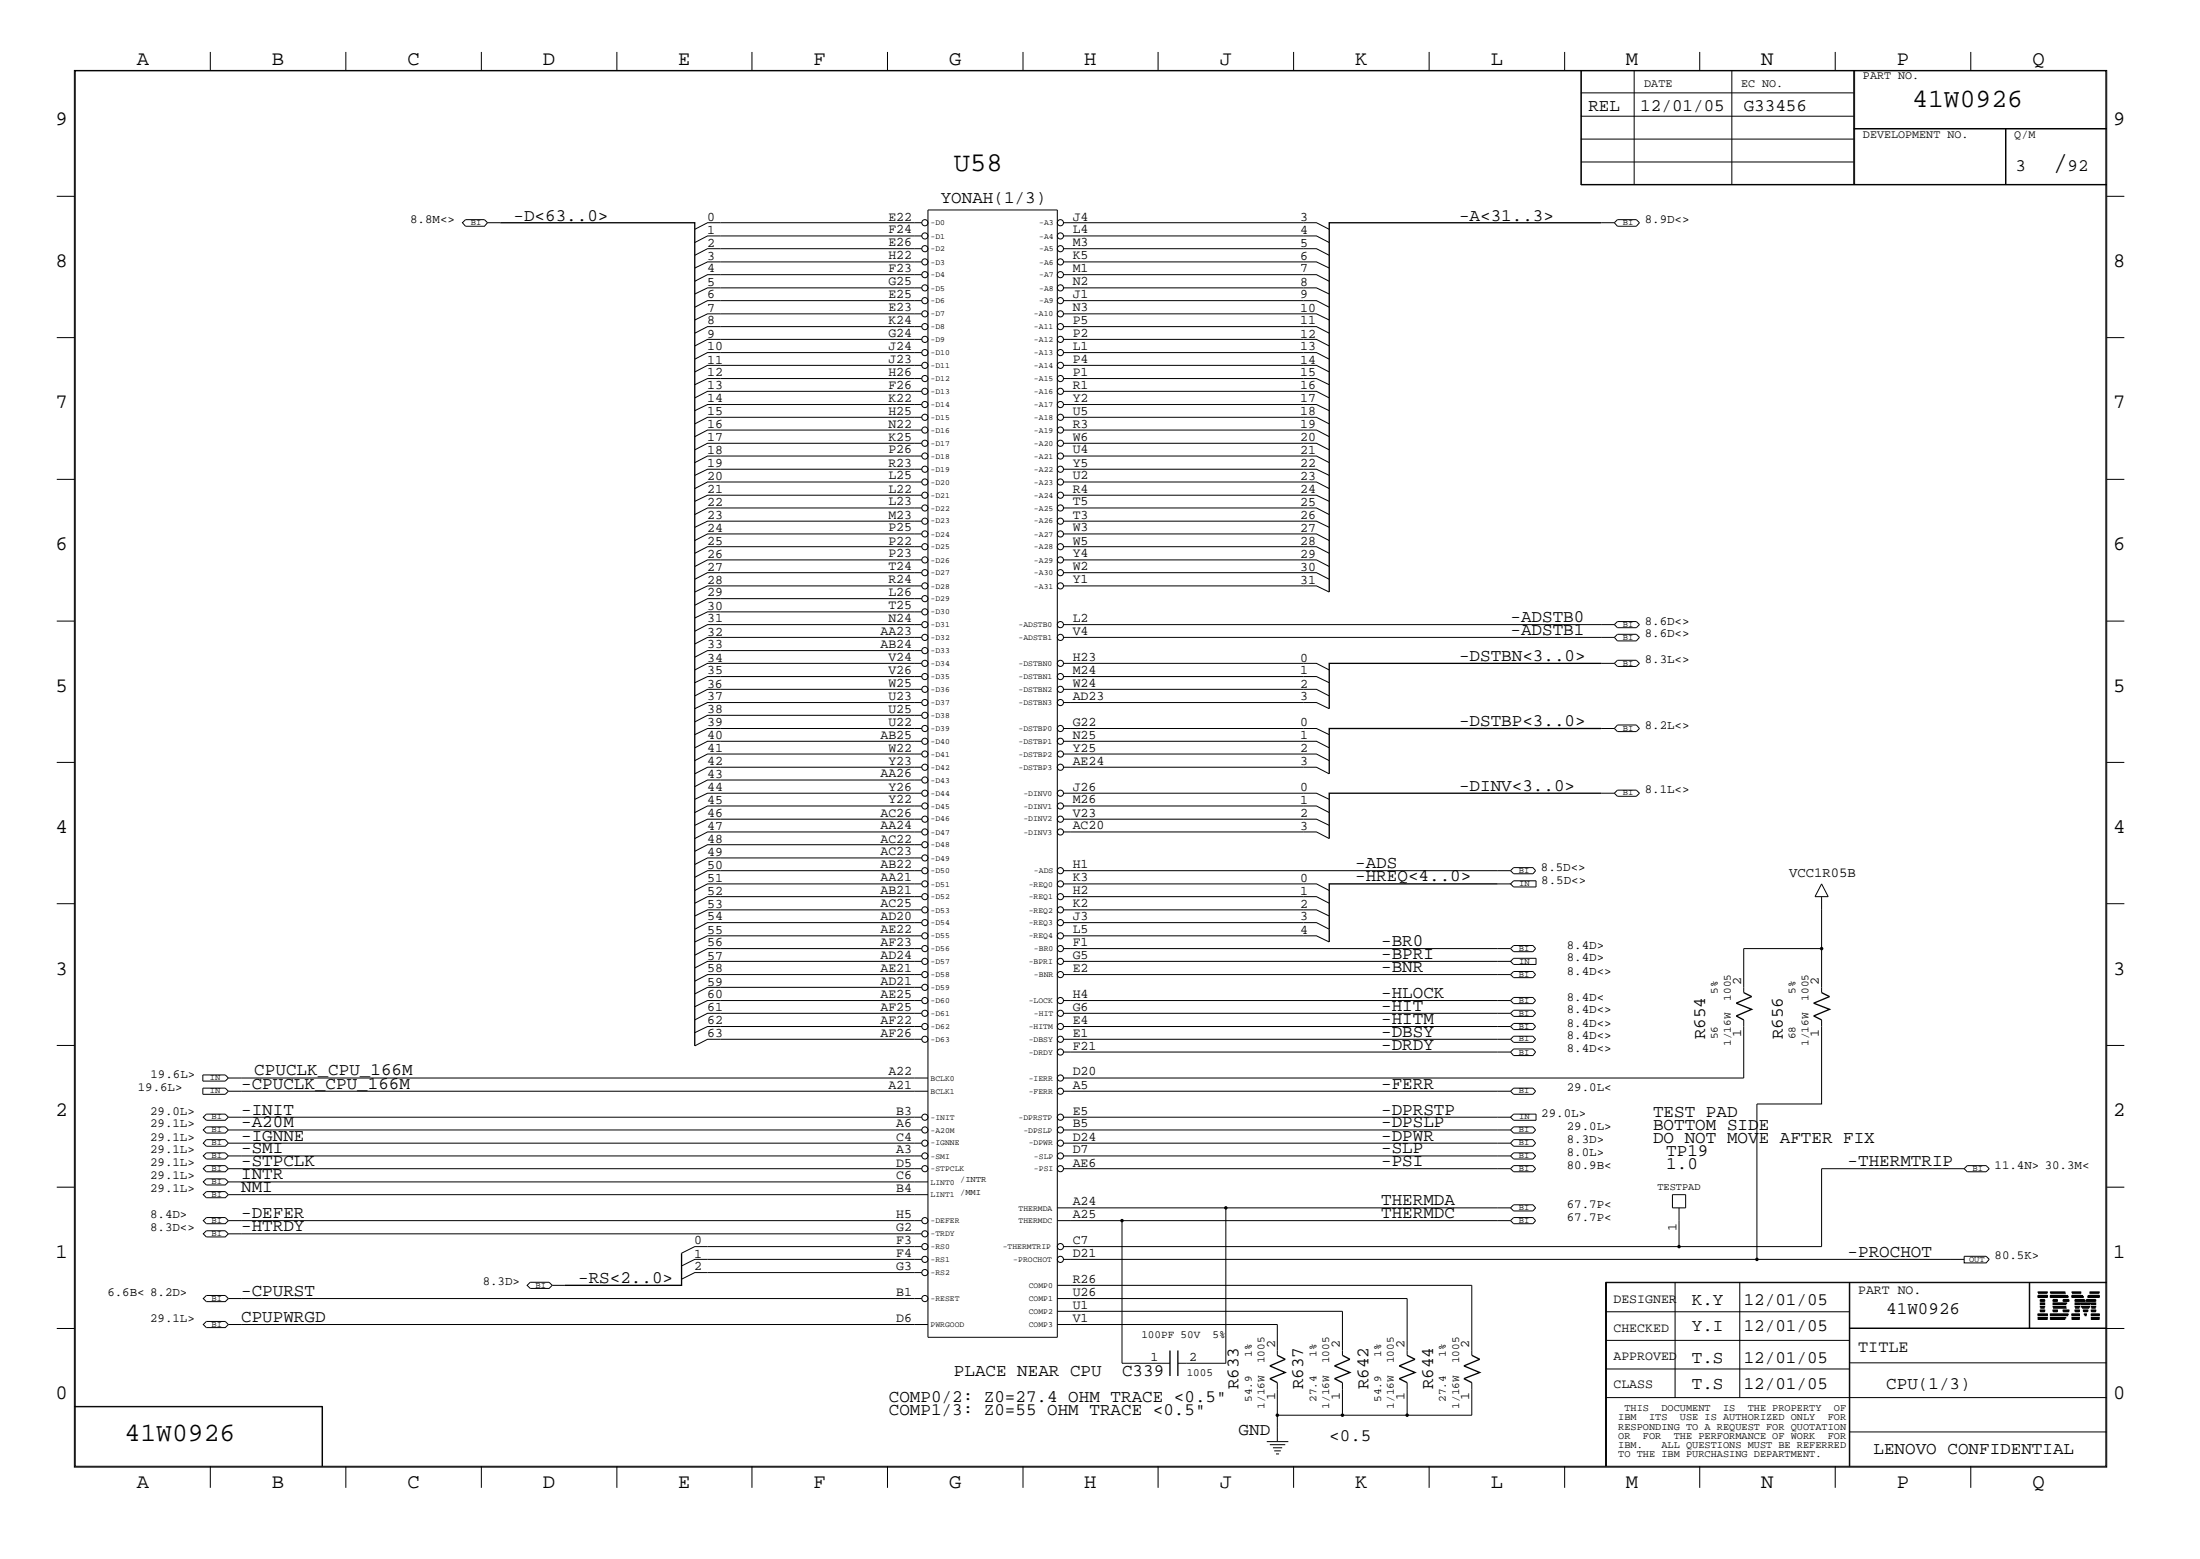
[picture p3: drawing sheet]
<svg xmlns="http://www.w3.org/2000/svg" width="423mm" height="300mm" viewBox="0 0 423 300" stroke-linecap="round" stroke-linejoin="round" font-family="sans-serif">
<g fill="none" stroke="#000" stroke-width=".19">
<path d="M14.3 13.5h391.1v268.7h-391.1zM14.5 13.6h390.7v268.4h-390.7zM40.5 10v3.5M66.5 10v3.5M92.6 10v3.5M118.7 10v3.5M144.7 10v3.5M170.8 10v3.5M196.9 10v3.5M222.8 10v3.5M248.9 10v3.5M275 10v3.5"/>
<path d="M301.1 10v3.5M304.2 13.5v22.1h101.2M304.2 17.9h52.5M304.3 13.5v22.1M314.5 13.5v22.1M327.1 10v3.5M333.2 13.5v22.1M353.1 10v3.5M356.7 13.5v22.1M356.9 13.5v22.1M379.2 10v3.5M10.9 37.8h3.4"/>
<path d="M304.2 35.5h101.2M304.2 26.8h52.5M304.2 22.4h52.5M304.3 31.2h52.4M356.7 24.8h48.7M356.7 24.7h48.7M385.9 24.8v10.8M386 24.8v10.8M405.4 37.8h3.4M89 42.8l.6-.6h3.6l.6 .6-.6 .7h-3.6zM93.8 42.8h2.5M177.4 57.8h-41.3l-2.4 1.3"/>
<path d="M177.4 52.8h-41.3l-2.4 1.3M177.4 50.4h-41.3l-2.4 1.2M177.4 55.4h-41.3l-2.4 1.2M177.4 45.4h-41.3l-2.4 1.3M177.4 47.8h-41.3l-2.4 1.3M177.4 42.8h-41.3l-2.4 1.3M178.6 40.4h24.9v216.8h-24.9zM204.6 57.8h48.7l2.5 1.3M204.6 55.4h48.7l2.5 1.2M204.6 52.8h48.7l2.5 1.3M204.6 50.4h48.7l2.5 1.2M204.6 47.8h48.7l2.5 1.3"/>
<path d="M204.6 45.4h48.7l2.5 1.3M204.6 42.8h48.7l2.5 1.3M308.1 42.8h2.5M310.6 42.8l.6-.6h3.7l.6 .6-.6 .7h-3.7zM10.9 64.9h3.4M177.4 77.8h-41.3l-2.4 1.2M177.4 75.3h-41.3l-2.4 1.2M177.4 72.8h-41.3l-2.4 1.2M177.4 70.3h-41.3l-2.4 1.2M177.4 65.3h-41.3l-2.4 1.2M177.4 62.8h-41.3l-2.4 1.3M177.4 67.8h-41.3l-2.4 1.3"/>
<path d="M177.4 60.4h-41.3l-2.4 1.2M204.6 75.3h48.7l2.5 1.2M204.6 72.8h48.7l2.5 1.2M204.6 70.3h48.7l2.5 1.2M204.6 67.8h48.7l2.5 1.3M204.6 65.3h48.7l2.5 1.2M204.6 62.8h48.7l2.5 1.3M204.6 60.4h48.7l2.5 1.2M204.6 77.8h48.7l2.5 1.2M405.4 64.9h3.4M10.9 92.2h3.4M177.4 97.7h-41.3l-2.4 1.3"/>
<path d="M177.4 95.3h-41.3l-2.4 1.1M177.4 90.3h-41.3l-2.4 1.1M177.4 92.7h-41.3l-2.4 1.3M177.4 85.3h-41.3l-2.4 1.2M177.4 82.7h-41.3l-2.4 1.3M177.4 87.7h-41.3l-2.4 1.3M177.4 80.3h-41.3l-2.4 1.2M204.6 97.7h48.7l2.5 1.3M204.6 95.3h48.7l2.5 1.1M204.6 90.3h48.7l2.5 1.1M204.6 92.7h48.7l2.5 1.3M204.6 85.3h48.7l2.5 1.2"/>
<path d="M204.6 87.7h48.7l2.5 1.3M204.6 82.7h48.7l2.5 1.3M204.6 80.3h48.7l2.5 1.2M405.4 92.2h3.4M10.9 119.5h3.4M177.4 117.7h-41.3l-2.4 1.2M177.4 115.1h-41.3l-2.4 1.3M177.4 112.7h-41.3l-2.4 1.2M177.4 110.2h-41.3l-2.4 1.2M177.4 107.7h-41.3l-2.4 1.3M177.4 105.2h-41.3l-2.4 1.2M177.4 102.7h-41.3l-2.4 1.3"/>
<path d="M177.4 100.2h-41.3l-2.4 1.2M204.6 110.2h48.7l2.5 1.2M204.6 107.7h48.7l2.5 1.3M204.6 112.7h48.7l2.5 1.2M204.6 102.7h48.7l2.5 1.3M204.6 105.2h48.7l2.5 1.2M204.6 100.2h48.7l2.5 1.2M405.4 119.5h3.4M177.4 137.6h-41.3l-2.4 1.3M177.4 135.1h-41.3l-2.4 1.2M177.4 132.6h-41.3l-2.4 1.3M177.4 130.1h-41.3l-2.4 1.2"/>
<path d="M177.4 127.6h-41.3l-2.4 1.3M177.4 125.1h-41.3l-2.4 1.3M177.4 122.6h-41.3l-2.4 1.3M177.4 120.1h-41.3l-2.4 1.3M204.6 132.6h48.7l2.5 1.3M204.6 127.6h48.7l2.5 1.3M204.6 130.1h48.7l2.5 1.2M204.6 135.1h48.7l2.5 1.2M204.6 122.6h106M204.6 120.1h106M308.1 127.6h2.5M310.6 122.6l.6-.6h3.7l.6 .6-.6 .7h-3.7z"/>
<path d="M310.6 127.6l.6-.6h3.7l.6 .6-.6 .6h-3.7zM310.6 120.1l.6-.6h3.7l.6 .6-.6 .6h-3.7zM311.2 139.4h3.7l.6 .7-.6 .6h-3.7l-.6-.6zM10.9 146.6h3.4M177.4 155h-41.3l-2.4 1.3M177.4 152.6h-41.3l-2.4 1.2M177.4 157.6h-41.3l-2.4 1.2M177.4 150h-41.3l-2.4 1.3M177.4 147.6h-41.3l-2.4 1.2M177.4 142.6h-41.3l-2.4 1.2M177.4 140.1h-41.3l-2.4 1.2M177.4 145h-41.3l-2.4 1.3"/>
<path d="M204.6 147.6h48.7l2.5 1.2M204.6 142.6h48.7l2.5 1.2M204.6 140.1h48.7l2.5 1.2M204.6 145h48.7l2.5 1.3M204.6 152.6h48.7l2.5 1.2M204.6 155h48.7l2.5 1.3M204.6 157.6h48.7l2.5 1.2M308.1 152.6h2.5M308.1 140.1h2.5M310.6 152.6l.6-.6h3.7l.6 .6-.6 .6h-3.7zM405.4 146.6h3.4M10.9 173.8h3.4"/>
<path d="M177.4 177.5h-41.3l-2.4 1.2M177.4 175h-41.3l-2.4 1.2M177.4 172.5h-41.3l-2.4 1.2M177.4 167.5h-41.3l-2.4 1.2M177.4 165h-41.3l-2.4 1.3M177.4 170h-41.3l-2.4 1.3M177.4 162.5h-41.3l-2.4 1.2M177.4 160h-41.3l-2.4 1.3M204.6 160h48.7l2.5 1.3M204.6 177.5h48.7l2.5 1.2M204.6 175h48.7l2.5 1.2M204.6 172.5h48.7l2.5 1.2"/>
<path d="M204.6 170h48.7l2.5 1.3M204.6 167.5h86.1M288.2 170h2.5M291.3 169.4h4.3v1.2h-4.3l-.6-.6zM291.3 166.9h3.7l.5 .6-.5 .6h-3.7l-.6-.6zM350.5 172.5v10M350.5 170l1.3 2.5h-2.5zM405.4 173.8h3.4M177.4 197.4h-41.3l-2.4 1.2M177.4 194.9h-41.3l-2.4 1.3M177.4 192.4h-41.3l-2.4 1.2M177.4 184.9h-41.3l-2.4 1.3"/>
<path d="M177.4 189.9h-41.3l-2.4 1.3M177.4 187.5h-41.3l-2.4 1.2M177.4 182.5h-41.3l-2.4 1.2M177.4 180h-41.3l-2.4 1.2M177.4 199.9h-41.3l-2.4 1.3M204.6 180h48.7l2.5 1.2M204.6 199.9h86.1M204.6 197.4h86.1M204.6 194.9h86.1M204.6 192.4h86.1M204.6 187.5h86.1M204.6 184.9h86.1"/>
<path d="M204.6 182.5h86.1M290.7 182.5l.6-.6h3.7l.5 .6-.5 .5h-3.7zM290.7 194.9l.6-.6h3.7l.5 .6-.5 .6h-3.7zM291.3 184.3h4.3v1.2h-4.3l-.6-.6zM291.3 191.9h3.7l.5 .5-.5 .6h-3.7l-.6-.6zM291.3 196.9h3.7l.5 .5-.5 .6h-3.7l-.6-.6zM291.3 186.9h3.7l.5 .6-.5 .5h-3.7l-.6-.5zM291.3 199.3h3.7l.5 .6-.5 .6h-3.7l-.6-.6zM335.5 190.9v-8.4h15v8.4M335.5 196.2v11.1h-130.9M350.5 196.2v16.1h-12.4v29.9M10.9 201.1h3.4"/>
<path d="M39 209.3h4.3l.6 .6-.6 .6h-4.3zM39 206.8h4.3l.6 .5-.6 .6h-4.3zM39.1 217.3l.6-.6h3.6l.6 .6-.6 .6h-3.6zM39.7 219.2h3.6l.6 .7-.6 .6h-3.6l-.6-.6zM39.7 214.3h3.6l.6 .6-.6 .6h-3.6l-.6-.6zM43.9 219.9h133.5M43.9 217.3h133.5M43.9 214.9h133.5M43.9 209.9h134.7M43.9 207.3h134.7M204.6 219.9h86.1M204.6 217.3h86.1"/>
<path d="M204.6 214.9h86.1M204.6 209.9h86.1M204.6 202.4h86.1M290.7 217.3l.6-.6h3.7l.5 .6-.5 .6h-3.7zM290.7 202.4l.6-.6h3.7l.5 .6-.5 .6h-3.7zM291.3 214.3h4.3v1.2h-4.3l-.6-.6zM291.3 219.2h3.7l.5 .7-.5 .6h-3.7l-.6-.6zM291.3 209.3h3.7l.5 .6-.5 .6h-3.7l-.6-.6zM405.4 201.1h3.4M10.9 228.3h3.4M39.1 222.3l.6-.6h3.6l.6 .6-.6 .6h-3.6zM39.1 227.3l.6-.6h3.6l.6 .6-.6 .6h-3.6z"/>
<path d="M39.1 224.8l.6-.6h3.6l.6 .6-.6 .6h-3.6zM39.7 229.2h3.6l.6 .6-.6 .6h-3.6l-.6-.6zM39.7 234.2h3.6l.6 .6-.6 .6h-3.6l-.6-.6zM39.7 236.7h3.6l.6 .6-.6 .6h-3.6l-.6-.6zM43.9 234.8h133.5M43.9 224.8h133.5M43.9 222.3h133.5M43.9 237.3h133.5M43.9 229.8h134.7M43.9 227.3h134.7M177.4 239.8h-43.7l-2.6 1.2M203.5 234.8h87.2"/>
<path d="M203.5 232.3h87.2M204.6 224.8h86.1M204.6 222.3h86.1M215.9 234.8v27.4h9.2M235.9 232.3v29.9h-9.2M290.7 224.8l.6-.6h3.7l.5 .6-.5 .6h-3.7zM290.7 222.3l.6-.6h3.7l.5 .6-.5 .6h-3.7zM291.3 234.2h3.7l.5 .6-.5 .6h-3.7l-.6-.6zM291.3 231.7h3.7l.5 .6-.5 .6h-3.7l-.6-.6zM321.8 229.8h2.6v2.5h-2.6zM323.1 232.3v7.5M378 224.8h-27.5v15h-145.9"/>
<path d="M378 224.8l.5-.6h3.7l.6 .6-.6 .6h-3.7zM405.4 228.3h3.4M10.9 255.5h3.4M39.1 249.8l.6-.6h3.6l.6 .6-.6 .6h-3.6zM39.7 254.2h3.6l.6 .6-.6 .6h-3.6l-.6-.6zM43.9 254.8h134.7M43.9 249.8h133.5M101.4 247.2l.6-.6h3.7l.6 .6-.6 .6h-3.7zM106.3 247.2h2.4M177.4 244.8h-43.7l-2.6 1.2M177.4 242.2h-43.7l-2.6 1.3M203.5 254.8h42.3v5.9"/>
<path d="M203.5 247.2h79.7v13.5M203.5 252.2h54.8v8.5M203.5 249.8h67.3v10.9M204.6 242.2h173.4M308.9 246.7h96.5M308.9 257.8h47M308.9 252.3h47M309.1 246.6v35.4M322.3 246.6v22.2M334.8 246.6v22.2M355.9 246.6v35.4M355.9 255.4h49.5"/>
<path d="M355.9 255.5h52.9M378 241.6h4.2l.6 .6-.6 .7h-4.2zM390.5 246.6v8.9M390.6 246.6v8.9M392.2 253.7h1.8zM392.2 253.6h1.8zM392.2 253.4l1.8 .1zM392.2 253l1.8 .1zM392.2 252.8l1.8 .1zM392.2 252.7l1.8 .1zM392.2 249.4l1.8 .1zM392.2 249.3l1.8 .1z"/>
<path d="M392.2 249.2l1.8 .1zM392.2 248.8h1.8zM392.2 248.7h1.8zM392.2 248.5l1.8 .1zM392.6 252.3h.8zM392.6 252.1l.8 .1zM392.6 252l.8 .1zM392.6 251.6h.8zM392.6 251.5h.8zM392.6 251.3l.8 .1zM392.6 250.9l.8 .1zM392.6 250.8h.8z"/>
<path d="M392.6 250.6l.8 .1zM392.6 250.2l.8 .1zM392.6 250l.8 .1zM392.6 249.9h.8zM394.5 253.7h2.8zM394.5 253.6h2.9zM394.5 253.4l3 .1zM394.5 248.8h3zM394.5 248.7h2.9zM394.5 248.5l2.8 .1zM394.5 253l3.3 .1zM394.5 252.8l3.4 .1z"/>
<path d="M394.5 252.7l3.4 .1zM394.5 249.4l3.4 .1zM394.5 249.3l3.4 .1zM394.5 249.2l3.3 .1zM395.1 251.6h2.6zM395.1 251.5h2.5zM395.1 251.3l2.4 .1zM395.1 250.9l2.4 .1zM395.1 250.8h2.5zM395.1 250.6l2.6 .1zM395.1 252.3h.8zM395.1 252.1l.8 .1z"/>
<path d="M395.1 252l.8 .1zM395.1 250.2l.8 .1zM395.1 250l.8 .1zM395.1 249.9h.8zM397 252.3h1.1zM397 252.1l1.1 .1zM397 252l1.1 .1zM397 250.2l1.1 .1zM397 250l1.1 .1zM397 249.9h1.1zM398.7 253.7h1.4zM398.7 253.6h1.4z"/>
<path d="M398.7 253.4l1.4 .1zM398.7 253l1.4 .1zM398.7 252.8l1.4 .1zM398.7 252.7l1.4 .1zM398.7 249.4l2.2 .1zM398.7 249.3l2.1 .1zM398.7 249.2l2 .1zM398.7 248.8h1.8zM398.7 248.7h1.8zM398.7 248.5l1.7 .1zM399.3 252.3h.8zM399.3 252.1l.8 .1z"/>
<path d="M399.3 252l.8 .1zM399.3 251.6h.8zM399.3 251.5h.8zM399.3 251.3l.8 .1zM399.3 250.9l.8 .1zM399.3 250.8h.8zM399.3 250.6l.8 .1zM399.3 250.2l1.9 .1zM399.3 250l1.9 .1zM399.3 249.9h1.8zM400.3 250.6l2 .1zM400.4 250.9l1.8 .1z"/>
<path d="M400.4 250.8h1.8zM400.5 251.3l1.6 .1zM400.6 251.5h1.5zM400.6 251.6h1.4zM400.9 252.1l.8 .1zM400.9 252l.8 .1zM401 252.3h.7zM401.1 252.7l.4 .1zM401.2 252.8l.3 .1zM401.2 253l.2 .1zM401.4 250.2l1.9 .1zM401.5 250l1.8 .1z"/>
<path d="M401.5 249.9h1.8zM401.7 249.4l2.2 .1zM401.8 249.3l2.1 .1zM401.8 249.2l2.1 .1zM402.1 248.8h1.8zM402.1 248.7h1.8zM402.2 248.5l1.7 .1zM402.4 253.7h1.5zM402.4 253.6h1.5zM402.4 253.4l1.5 .1zM402.4 253l1.5 .1zM402.4 252.8l1.5 .1z"/>
<path d="M402.4 252.7l1.5 .1zM402.4 252.3h.9zM402.4 252.1l.9 .1zM402.4 252l.9 .1zM402.4 251.6h.9zM402.4 251.5h.9zM402.4 251.3l.9 .1zM402.4 250.9l.9 .1zM402.4 250.8h.9zM402.4 250.6l.9 .1zM405.4 246.6h-96.5v35.4M14.3 270.5h47.8v11.5"/>
<path d="M14.3 270.6h47.8M62 270.5v11.5M243.8 277.3h4.1M244.3 277.9h3M244.9 278.5h1.8M245.2 279.1h1.3M245.5 279.7h.6M245.8 265.9v6.3h12.5M245.8 272.2v5M258.3 265.9v6.3M270.8 265.9v6.3M283.2 265.9v6.3h-24.9"/>
<path d="M308.9 268.8h96.5M308.9 263.3h47M355.9 275.4h49.5M355.9 262.1h49.5M40.5 282v4.2M66.5 282v4.2M92.6 282v4.2M118.7 282v4.2M144.7 282v4.2M170.8 282v4.2M196.9 282v4.2M222.8 282v4.2"/>
<path d="M248.9 282v4.2M275 282v4.2M301.1 282v4.2M327.1 282v4.2M353.1 282v4.2M379.2 282v4.2"/>
<circle cx="178" cy="47.8" r=".59"/>
<circle cx="178" cy="50.4" r=".59"/>
<circle cx="178" cy="45.4" r=".59"/>
<circle cx="178" cy="42.8" r=".59"/>
<circle cx="178" cy="52.8" r=".59"/>
<circle cx="178" cy="55.4" r=".59"/>
<circle cx="178" cy="57.8" r=".59"/>
<circle cx="204" cy="50.4" r=".59"/>
<circle cx="204" cy="47.8" r=".59"/>
<circle cx="204" cy="45.4" r=".59"/>
<circle cx="204" cy="42.8" r=".59"/>
<circle cx="204" cy="55.4" r=".59"/>
<circle cx="204" cy="52.8" r=".59"/>
<circle cx="204" cy="57.8" r=".59"/>
<circle cx="178" cy="70.3" r=".59"/>
<circle cx="178" cy="72.8" r=".59"/>
<circle cx="178" cy="65.3" r=".59"/>
<circle cx="178" cy="62.8" r=".59"/>
<circle cx="178" cy="67.8" r=".59"/>
<circle cx="178" cy="75.3" r=".59"/>
<circle cx="178" cy="77.8" r=".59"/>
<circle cx="178" cy="60.4" r=".59"/>
<circle cx="204" cy="72.8" r=".59"/>
<circle cx="204" cy="70.3" r=".59"/>
<circle cx="204" cy="67.8" r=".59"/>
<circle cx="204" cy="65.3" r=".59"/>
<circle cx="204" cy="62.8" r=".59"/>
<circle cx="204" cy="75.3" r=".59"/>
<circle cx="204" cy="77.8" r=".59"/>
<circle cx="204" cy="60.4" r=".59"/>
<circle cx="178" cy="92.7" r=".59"/>
<circle cx="178" cy="95.2" r=".59"/>
<circle cx="178" cy="85.3" r=".59"/>
<circle cx="178" cy="82.7" r=".59"/>
<circle cx="178" cy="97.7" r=".59"/>
<circle cx="178" cy="87.7" r=".59"/>
<circle cx="178" cy="90.3" r=".59"/>
<circle cx="178" cy="80.3" r=".59"/>
<circle cx="204" cy="92.7" r=".59"/>
<circle cx="204" cy="95.2" r=".59"/>
<circle cx="204" cy="85.3" r=".59"/>
<circle cx="204" cy="82.7" r=".59"/>
<circle cx="204" cy="97.7" r=".59"/>
<circle cx="204" cy="87.7" r=".59"/>
<circle cx="204" cy="90.3" r=".59"/>
<circle cx="204" cy="80.3" r=".59"/>
<circle cx="178" cy="117.7" r=".59"/>
<circle cx="178" cy="105.2" r=".59"/>
<circle cx="178" cy="115.1" r=".59"/>
<circle cx="178" cy="107.7" r=".59"/>
<circle cx="178" cy="100.2" r=".59"/>
<circle cx="178" cy="112.7" r=".59"/>
<circle cx="178" cy="110.2" r=".59"/>
<circle cx="178" cy="102.7" r=".59"/>
<circle cx="204" cy="107.7" r=".59"/>
<circle cx="204" cy="105.2" r=".59"/>
<circle cx="204" cy="100.2" r=".59"/>
<circle cx="204" cy="110.2" r=".59"/>
<circle cx="204" cy="112.7" r=".59"/>
<circle cx="204" cy="102.7" r=".59"/>
<circle cx="178" cy="137.6" r=".59"/>
<circle cx="178" cy="127.6" r=".59"/>
<circle cx="178" cy="130.1" r=".59"/>
<circle cx="178" cy="120.1" r=".59"/>
<circle cx="178" cy="135.1" r=".59"/>
<circle cx="178" cy="132.6" r=".59"/>
<circle cx="178" cy="125.1" r=".59"/>
<circle cx="178" cy="122.6" r=".59"/>
<circle cx="204" cy="127.6" r=".59"/>
<circle cx="204" cy="130.1" r=".59"/>
<circle cx="204" cy="120.1" r=".59"/>
<circle cx="204" cy="135.1" r=".59"/>
<circle cx="204" cy="132.6" r=".59"/>
<circle cx="204" cy="122.6" r=".59"/>
<circle cx="178" cy="140.1" r=".59"/>
<circle cx="178" cy="155" r=".59"/>
<circle cx="178" cy="150" r=".59"/>
<circle cx="178" cy="157.6" r=".59"/>
<circle cx="178" cy="152.6" r=".59"/>
<circle cx="178" cy="142.6" r=".59"/>
<circle cx="178" cy="147.6" r=".59"/>
<circle cx="178" cy="145" r=".59"/>
<circle cx="204" cy="140.1" r=".59"/>
<circle cx="204" cy="152.6" r=".59"/>
<circle cx="204" cy="155" r=".59"/>
<circle cx="204" cy="157.6" r=".59"/>
<circle cx="204" cy="142.6" r=".59"/>
<circle cx="204" cy="145" r=".59"/>
<circle cx="204" cy="147.6" r=".59"/>
<circle cx="178" cy="165" r=".59"/>
<circle cx="178" cy="162.5" r=".59"/>
<circle cx="178" cy="172.5" r=".59"/>
<circle cx="178" cy="177.5" r=".59"/>
<circle cx="178" cy="175" r=".59"/>
<circle cx="178" cy="160" r=".59"/>
<circle cx="178" cy="170" r=".59"/>
<circle cx="178" cy="167.5" r=".59"/>
<circle cx="204" cy="175" r=".59"/>
<circle cx="204" cy="172.5" r=".59"/>
<circle cx="204" cy="177.5" r=".59"/>
<circle cx="204" cy="160" r=".59"/>
<circle cx="204" cy="167.5" r=".59"/>
<circle cx="204" cy="170" r=".59"/>
<circle cx="178" cy="187.5" r=".59"/>
<circle cx="178" cy="184.9" r=".59"/>
<circle cx="178" cy="197.4" r=".59"/>
<circle cx="178" cy="199.9" r=".59"/>
<circle cx="178" cy="194.9" r=".59"/>
<circle cx="178" cy="180" r=".59"/>
<circle cx="178" cy="182.5" r=".59"/>
<circle cx="178" cy="189.9" r=".59"/>
<circle cx="178" cy="192.4" r=".59"/>
<circle cx="204" cy="187.5" r=".59"/>
<circle cx="204" cy="184.9" r=".59"/>
<circle cx="204" cy="197.4" r=".59"/>
<circle cx="204" cy="194.9" r=".59"/>
<circle cx="204" cy="180" r=".59"/>
<circle cx="204" cy="199.9" r=".59"/>
<circle cx="204" cy="182.5" r=".59"/>
<circle cx="204" cy="192.4" r=".59"/>
<circle cx="178" cy="217.3" r=".59"/>
<circle cx="178" cy="219.9" r=".59"/>
<circle cx="178" cy="214.9" r=".59"/>
<circle cx="204" cy="209.9" r=".59"/>
<circle cx="204" cy="207.3" r=".59"/>
<circle cx="204" cy="219.9" r=".59"/>
<circle cx="204" cy="217.3" r=".59"/>
<circle cx="204" cy="202.4" r=".59"/>
<circle cx="204" cy="214.9" r=".59"/>
<circle cx="178" cy="222.3" r=".59"/>
<circle cx="178" cy="239.8" r=".59"/>
<circle cx="178" cy="224.8" r=".59"/>
<circle cx="178" cy="234.8" r=".59"/>
<circle cx="178" cy="237.3" r=".59"/>
<circle cx="204" cy="222.3" r=".59"/>
<circle cx="204" cy="239.8" r=".59"/>
<circle cx="204" cy="224.8" r=".59"/>
<circle cx="178" cy="244.8" r=".59"/>
<circle cx="178" cy="242.2" r=".59"/>
<circle cx="178" cy="249.8" r=".59"/>
<circle cx="204" cy="242.2" r=".59"/>
</g>
<g fill="none" stroke="#000" stroke-width=".25">
<path d="M96.3 42.8h37.4v158.4M308.1 42.8h-52.3v71.1M308.1 127.6h-52.3v8.7M308.1 140.1h-52.3v8.7M308.1 152.6h-52.3v8.7M288.2 170h-32.4v11.2M335.5 190.9l1.6 .8-3 1.3 3 1.1-3 1.3 1.4 .8M350.5 190.9l1.5 .8-3 1.3 3 1.1-3 1.3 1.5 .8M131.1 241v6.2h-22.4M225.1 259.8v4.9M226.7 259.8v4.9M245.8 260.7l1.5 .8-3 1.2 3 1.3-3 1.2 1.5 .7"/>
<path d="M258.3 260.7l1.5 .8-3 1.2 3 1.3-3 1.2 1.5 .7M270.8 260.7l1.5 .8-3.1 1.2 3.1 1.3-3.1 1.2 1.6 .7M283.2 260.7l1.5 .8-3 1.2 3 1.3-3 1.2 1.5 .7"/>
</g>
<g fill="#000">
<circle cx="350.5" cy="182.5" r=".34"/>
<circle cx="215.9" cy="234.8" r=".34"/>
<circle cx="235.9" cy="232.3" r=".34"/>
<circle cx="323.1" cy="239.8" r=".34"/>
<circle cx="338.1" cy="242.2" r=".34"/>
<circle cx="245.8" cy="272.2" r=".34"/>
<circle cx="258.3" cy="272.2" r=".34"/>
<circle cx="270.8" cy="272.2" r=".34"/>
</g>
<g font-size="5.2">
<text x="183.6" y="32.9">U58</text>
<text x="395" y="32.9">/</text>
</g>
<g font-size="5.1">
<text x="368" y="20.5">41W0926</text>
<text x="24" y="277.2">41W0926</text>
</g>
<g font-size="4">
<text x="26.3" y="12.5">A</text>
<text x="52.3" y="12.5">B</text>
<text x="78.4" y="12.5">C</text>
<text x="104.5" y="12.5">D</text>
<text x="130.5" y="12.5">E</text>
<text x="156.5" y="12.5">F</text>
<text x="182.6" y="12.5">G</text>
<text x="208.6" y="12.5">H</text>
<text x="234.7" y="12.5">J</text>
<text x="260.8" y="12.5">K</text>
<text x="286.9" y="12.5">L</text>
<text x="312.8" y="12.5">M</text>
<text x="338.9" y="12.5">N</text>
<text x="365" y="12.5">P</text>
<text x="391.1" y="12.5">Q</text>
<text x="10.7" y="24.1">9</text>
<text x="406.7" y="24.1">9</text>
<text x="10.7" y="51.4">8</text>
<text x="406.7" y="51.4">8</text>
<text x="10.7" y="78.6">7</text>
<text x="406.7" y="78.6">7</text>
<text x="10.7" y="105.8">6</text>
<text x="406.7" y="105.8">6</text>
<text x="10.7" y="133.1">5</text>
<text x="406.7" y="133.1">5</text>
<text x="10.7" y="160.2">4</text>
<text x="406.7" y="160.2">4</text>
<text x="10.7" y="187.5">3</text>
<text x="406.7" y="187.5">3</text>
<text x="10.7" y="214.6">2</text>
<text x="406.7" y="214.6">2</text>
<text x="10.7" y="241.9">1</text>
<text x="406.7" y="241.9">1</text>
<text x="10.7" y="269.2">0</text>
<text x="406.7" y="269.2">0</text>
<text x="26.3" y="286.2">A</text>
<text x="52.3" y="286.2">B</text>
<text x="78.4" y="286.2">C</text>
<text x="104.5" y="286.2">D</text>
<text x="130.5" y="286.2">E</text>
<text x="156.5" y="286.2">F</text>
<text x="182.6" y="286.2">G</text>
<text x="208.6" y="286.2">H</text>
<text x="234.7" y="286.2">J</text>
<text x="260.8" y="286.2">K</text>
<text x="286.9" y="286.2">L</text>
<text x="312.8" y="286.2">M</text>
<text x="338.9" y="286.2">N</text>
<text x="365" y="286.2">P</text>
<text x="391.1" y="286.2">Q</text>
</g>
<g font-size="3.4">
<text x="305.6" y="21.4">REL</text>
<text x="315.6" y="21.4">12/01/05</text>
<text x="335.5" y="21.4">G33456</text>
<text x="387.9" y="32.9">3</text>
<text x="397.8" y="32.9">92</text>
<text x="181" y="39.1">YONAH(1/3)</text>
<text x="98.8" y="42.4">-D&lt;63..0&gt;</text>
<text x="280.8" y="42.4">-A&lt;31..3&gt;</text>
<text x="290.7" y="119.6">-ADSTB0</text>
<text x="290.7" y="122.2">-ADSTB1</text>
<text x="280.8" y="127.1">-DSTBN&lt;3..0&gt;</text>
<text x="280.8" y="139.6">-DSTBP&lt;3..0&gt;</text>
<text x="280.8" y="152.1">-DINV&lt;3..0&gt;</text>
<text x="260.8" y="167">-ADS</text>
<text x="260.8" y="169.5">-HREQ&lt;4..0&gt;</text>
<text x="265.8" y="181.9">-BR0</text>
<text x="265.8" y="184.5">-BPRI</text>
<text x="265.8" y="186.9">-BNR</text>
<text x="265.8" y="191.9">-HLOCK</text>
<text x="265.8" y="194.4">-HIT</text>
<text x="265.8" y="196.9">-HITM</text>
<text x="265.8" y="199.4">-DBSY</text>
<text x="265.8" y="201.9">-DRDY</text>
<text x="328.1" y="199.9" transform="rotate(-90 328.1 199.9)">R654</text>
<text x="343.1" y="199.9" transform="rotate(-90 343.1 199.9)">R656</text>
<text x="46.4" y="209.4">-CPUCLK_CPU_166M</text>
<text x="48.9" y="206.8">CPUCLK_CPU_166M</text>
<text x="265.8" y="209.4">-FERR</text>
<text x="46.4" y="214.4">-INIT</text>
<text x="265.8" y="214.4">-DPRSTP</text>
<text x="318.1" y="214.9">TEST PAD</text>
<text x="46.4" y="219.4">-IGNNE</text>
<text x="46.4" y="221.8">-SMI</text>
<text x="46.4" y="216.8">-A20M</text>
<text x="265.8" y="221.8">-SLP</text>
<text x="265.8" y="219.4">-DPWR</text>
<text x="265.8" y="216.8">-DPSLP</text>
<text x="318.1" y="217.3">BOTTOM SIDE</text>
<text x="318.1" y="219.9">DO NOT MOVE AFTER FIX</text>
<text x="46.4" y="224.4">-STPCLK</text>
<text x="46.4" y="226.8">INTR</text>
<text x="265.8" y="224.4">-PSI</text>
<text x="320.6" y="224.8">1.0</text>
<text x="320.6" y="222.3">TP19</text>
<text x="355.5" y="224.4">-THERMTRIP</text>
<text x="46.4" y="229.3">NMI</text>
<text x="265.8" y="231.8">THERMDA</text>
<text x="46.4" y="236.8">-HTRDY</text>
<text x="46.4" y="234.3">-DEFER</text>
<text x="265.8" y="234.3">THERMDC</text>
<text x="355.5" y="241.8">-PROCHOT</text>
<text x="46.4" y="249.3">-CPURST</text>
<text x="111.3" y="246.7">-RS&lt;2..0&gt;</text>
<text x="325.5" y="251">K.Y</text>
<text x="335.5" y="251">12/01/05</text>
<text x="46.4" y="254.3">CPUPWRGD</text>
<text x="325.5" y="255.9">Y.I</text>
<text x="335.5" y="255.9">12/01/05</text>
<text x="363" y="252.7">41W0926</text>
<text x="325.5" y="262.2">T.S</text>
<text x="335.5" y="262.2">12/01/05</text>
<text x="171" y="269.7">COMP0/2: Z0=27.4 OHM TRACE &lt;0.5&quot;</text>
<text x="183.6" y="264.7">PLACE NEAR CPU</text>
<text x="215.9" y="264.7">C339</text>
<text x="238.3" y="267.2" transform="rotate(-90 238.3 267.2)">R633</text>
<text x="250.8" y="267.2" transform="rotate(-90 250.8 267.2)">R637</text>
<text x="263.3" y="267.2" transform="rotate(-90 263.3 267.2)">R642</text>
<text x="275.8" y="267.2" transform="rotate(-90 275.8 267.2)">R644</text>
<text x="325.5" y="267.2">T.S</text>
<text x="335.5" y="267.2">12/01/05</text>
<text x="363" y="267.2">CPU(1/3)</text>
<text x="171" y="272.2">COMP1/3: Z0=55 OHM TRACE &lt;0.5&quot;</text>
<text x="238.3" y="275.9">GND</text>
<text x="255.8" y="277.2">&lt;0.5</text>
<text x="360.5" y="279.7">LENOVO CONFIDENTIAL</text>
</g>
<text font-size="3.2" x="357.5" y="260">TITLE</text>
<text font-size="2.7" x="344.3" y="168.7">VCC1R05B</text>
<g font-size="2.5">
<text x="136.1" y="42.5">0</text>
<text x="136.1" y="45">1</text>
<text x="136.1" y="47.5">2</text>
<text x="170.9" y="42.4">E22</text>
<text x="170.9" y="44.9">F24</text>
<text x="170.9" y="47.3">E26</text>
<text x="206.4" y="42.4">J4</text>
<text x="206.4" y="44.9">L4</text>
<text x="206.4" y="47.3">M3</text>
<text x="250.2" y="42.5">3</text>
<text x="250.2" y="45">4</text>
<text x="250.2" y="47.5">5</text>
<text x="136.1" y="52.4">4</text>
<text x="136.1" y="50">3</text>
<text x="170.9" y="49.9">H22</text>
<text x="170.9" y="52.3">F23</text>
<text x="206.4" y="49.9">K5</text>
<text x="206.4" y="52.3">M1</text>
<text x="250.2" y="50">6</text>
<text x="250.2" y="52.4">7</text>
<text x="136.1" y="57.4">6</text>
<text x="136.1" y="54.9">5</text>
<text x="136.1" y="59.9">7</text>
<text x="170.9" y="54.9">G25</text>
<text x="170.9" y="57.3">E25</text>
<text x="170.9" y="59.9">E23</text>
<text x="206.4" y="54.9">N2</text>
<text x="206.4" y="57.3">J1</text>
<text x="206.4" y="59.9">N3</text>
<text x="250.2" y="54.9">8</text>
<text x="250.2" y="57.4">9</text>
<text x="250.2" y="59.9">10</text>
<text x="136.1" y="64.9">9</text>
<text x="136.1" y="62.4">8</text>
<text x="170.9" y="62.3">K24</text>
<text x="170.9" y="64.9">G24</text>
<text x="206.4" y="62.3">P5</text>
<text x="206.4" y="64.9">P2</text>
<text x="250.2" y="64.9">12</text>
<text x="250.2" y="62.4">11</text>
<text x="136.1" y="69.9">11</text>
<text x="136.1" y="67.4">10</text>
<text x="170.9" y="67.3">J24</text>
<text x="170.9" y="69.8">J23</text>
<text x="206.4" y="67.3">L1</text>
<text x="206.4" y="69.8">P4</text>
<text x="250.2" y="67.4">13</text>
<text x="250.2" y="69.9">14</text>
<text x="136.1" y="77.4">14</text>
<text x="136.1" y="72.4">12</text>
<text x="136.1" y="74.8">13</text>
<text x="170.9" y="72.3">H26</text>
<text x="170.9" y="74.8">F26</text>
<text x="170.9" y="77.3">K22</text>
<text x="206.4" y="77.3">Y2</text>
<text x="206.4" y="72.3">P1</text>
<text x="206.4" y="74.8">R1</text>
<text x="250.2" y="74.8">16</text>
<text x="250.2" y="72.4">15</text>
<text x="250.2" y="77.4">17</text>
<text x="136.1" y="82.4">16</text>
<text x="136.1" y="79.8">15</text>
<text x="170.9" y="79.8">H25</text>
<text x="170.9" y="82.3">N22</text>
<text x="206.4" y="79.8">U5</text>
<text x="206.4" y="82.3">R3</text>
<text x="250.2" y="79.8">18</text>
<text x="250.2" y="82.4">19</text>
<text x="136.1" y="84.8">17</text>
<text x="136.1" y="89.8">19</text>
<text x="136.1" y="87.4">18</text>
<text x="170.9" y="84.8">K25</text>
<text x="170.9" y="87.2">P26</text>
<text x="170.9" y="89.7">R23</text>
<text x="206.4" y="84.8">W6</text>
<text x="206.4" y="87.2">U4</text>
<text x="206.4" y="89.7">Y5</text>
<text x="250.2" y="84.8">20</text>
<text x="250.2" y="87.4">21</text>
<text x="250.2" y="89.8">22</text>
<text x="136.1" y="94.8">21</text>
<text x="136.1" y="92.4">20</text>
<text x="170.9" y="92.2">L25</text>
<text x="170.9" y="94.7">L22</text>
<text x="206.4" y="92.2">U2</text>
<text x="206.4" y="94.7">R4</text>
<text x="250.2" y="92.4">23</text>
<text x="250.2" y="94.8">24</text>
<text x="136.1" y="97.3">22</text>
<text x="136.1" y="99.8">23</text>
<text x="170.9" y="97.2">L23</text>
<text x="170.9" y="99.7">M23</text>
<text x="206.4" y="97.2">T5</text>
<text x="206.4" y="99.7">T3</text>
<text x="250.2" y="97.3">25</text>
<text x="250.2" y="99.8">26</text>
<text x="136.1" y="107.3">26</text>
<text x="136.1" y="104.8">25</text>
<text x="136.1" y="102.3">24</text>
<text x="170.9" y="102.2">P25</text>
<text x="170.9" y="104.7">P22</text>
<text x="170.9" y="107.2">P23</text>
<text x="206.4" y="102.2">W3</text>
<text x="206.4" y="104.7">W5</text>
<text x="206.4" y="107.2">Y4</text>
<text x="250.2" y="102.3">27</text>
<text x="250.2" y="104.8">28</text>
<text x="250.2" y="107.3">29</text>
<text x="136.1" y="109.8">27</text>
<text x="136.1" y="112.3">28</text>
<text x="170.9" y="109.6">T24</text>
<text x="170.9" y="112.2">R24</text>
<text x="206.4" y="109.6">W2</text>
<text x="206.4" y="112.2">Y1</text>
<text x="250.2" y="109.8">30</text>
<text x="250.2" y="112.3">31</text>
<text x="136.1" y="119.7">31</text>
<text x="136.1" y="117.3">30</text>
<text x="136.1" y="114.7">29</text>
<text x="170.9" y="114.6">L26</text>
<text x="170.9" y="117.2">T25</text>
<text x="170.9" y="119.6">N24</text>
<text x="206.4" y="119.6">L2</text>
<text x="136.1" y="122.3">32</text>
<text x="136.1" y="124.7">33</text>
<text x="169.4" y="122.2">AA23</text>
<text x="169.4" y="124.6">AB24</text>
<text x="206.4" y="122.2">V4</text>
<text x="136.1" y="129.7">35</text>
<text x="136.1" y="127.3">34</text>
<text x="170.9" y="127.1">V24</text>
<text x="170.9" y="129.6">V26</text>
<text x="206.4" y="127.1">H23</text>
<text x="206.4" y="129.6">M24</text>
<text x="250.2" y="127.3">0</text>
<text x="250.2" y="129.7">1</text>
<text x="136.1" y="132.2">36</text>
<text x="136.1" y="134.7">37</text>
<text x="136.1" y="137.2">38</text>
<text x="170.9" y="132.1">W25</text>
<text x="170.9" y="134.6">U23</text>
<text x="170.9" y="137.1">U25</text>
<text x="206.4" y="132.1">W24</text>
<text x="206.4" y="134.6">AD23</text>
<text x="250.2" y="132.2">2</text>
<text x="250.2" y="134.7">3</text>
<text x="136.1" y="142.2">40</text>
<text x="136.1" y="139.7">39</text>
<text x="169.4" y="142.1">AB25</text>
<text x="170.9" y="139.6">U22</text>
<text x="206.4" y="139.6">G22</text>
<text x="206.4" y="142.1">N25</text>
<text x="250.2" y="142.2">1</text>
<text x="250.2" y="139.7">0</text>
<text x="136.1" y="147.2">42</text>
<text x="136.1" y="144.7">41</text>
<text x="136.1" y="149.7">43</text>
<text x="169.4" y="149.5">AA26</text>
<text x="170.9" y="144.6">W22</text>
<text x="170.9" y="147.1">Y23</text>
<text x="206.4" y="144.6">Y25</text>
<text x="206.4" y="147.1">AE24</text>
<text x="250.2" y="147.2">3</text>
<text x="250.2" y="144.7">2</text>
<text x="136.1" y="154.6">45</text>
<text x="136.1" y="152.1">44</text>
<text x="170.9" y="152.1">Y26</text>
<text x="170.9" y="154.5">Y22</text>
<text x="206.4" y="152.1">J26</text>
<text x="206.4" y="154.5">M26</text>
<text x="250.2" y="152.1">0</text>
<text x="250.2" y="154.6">1</text>
<text x="136.1" y="159.6">47</text>
<text x="136.1" y="157.1">46</text>
<text x="169.4" y="157.1">AC26</text>
<text x="169.4" y="159.5">AA24</text>
<text x="206.4" y="157.1">V23</text>
<text x="206.4" y="159.5">AC20</text>
<text x="250.2" y="159.6">3</text>
<text x="250.2" y="157.1">2</text>
<text x="136.1" y="167.1">50</text>
<text x="136.1" y="162.1">48</text>
<text x="136.1" y="164.6">49</text>
<text x="169.4" y="162.1">AC22</text>
<text x="169.4" y="164.5">AC23</text>
<text x="169.4" y="167">AB22</text>
<text x="206.4" y="167">H1</text>
<text x="136.1" y="172.1">52</text>
<text x="136.1" y="169.6">51</text>
<text x="169.4" y="169.5">AA21</text>
<text x="169.4" y="172">AB21</text>
<text x="206.4" y="169.5">K3</text>
<text x="206.4" y="172">H2</text>
<text x="250.2" y="169.6">0</text>
<text x="250.2" y="172.1">1</text>
<text x="136.1" y="174.6">53</text>
<text x="136.1" y="177">54</text>
<text x="136.1" y="179.6">55</text>
<text x="169.4" y="174.5">AC25</text>
<text x="169.4" y="177">AD20</text>
<text x="169.4" y="179.5">AE22</text>
<text x="206.4" y="174.5">K2</text>
<text x="206.4" y="177">J3</text>
<text x="206.4" y="179.5">L5</text>
<text x="250.2" y="174.6">2</text>
<text x="250.2" y="177">3</text>
<text x="250.2" y="179.6">4</text>
<text x="136.1" y="184.6">57</text>
<text x="136.1" y="182">56</text>
<text x="169.4" y="181.9">AF23</text>
<text x="169.4" y="184.5">AD24</text>
<text x="206.4" y="181.9">F1</text>
<text x="206.4" y="184.5">G5</text>
<text x="136.1" y="187">58</text>
<text x="136.1" y="189.6">59</text>
<text x="169.4" y="186.9">AE21</text>
<text x="169.4" y="189.4">AD21</text>
<text x="169.4" y="191.9">AE25</text>
<text x="206.4" y="186.9">E2</text>
<text x="206.4" y="191.9">H4</text>
<text x="335" y="189.4" transform="rotate(-90 335 189.4)">2</text>
<text x="350" y="189.4" transform="rotate(-90 350 189.4)">2</text>
<text x="136.1" y="197">62</text>
<text x="136.1" y="194.5">61</text>
<text x="136.1" y="192">60</text>
<text x="169.4" y="194.4">AF25</text>
<text x="169.4" y="196.9">AF22</text>
<text x="206.4" y="194.4">G6</text>
<text x="206.4" y="196.9">E4</text>
<text x="136.1" y="199.5">63</text>
<text x="169.4" y="199.4">AF26</text>
<text x="206.4" y="199.4">E1</text>
<text x="206.4" y="201.9">F21</text>
<text x="335" y="199.4" transform="rotate(-90 335 199.4)">1</text>
<text x="350" y="199.4" transform="rotate(-90 350 199.4)">1</text>
<text x="170.9" y="206.8">A22</text>
<text x="170.9" y="209.4">A21</text>
<text x="206.4" y="206.8">D20</text>
<text x="206.4" y="209.4">A5</text>
<text x="172.5" y="214.4">B3</text>
<text x="206.4" y="214.4">E5</text>
<text x="172.5" y="216.8">A6</text>
<text x="172.5" y="219.4">C4</text>
<text x="172.5" y="221.8">A3</text>
<text x="206.4" y="216.8">B5</text>
<text x="206.4" y="219.4">D24</text>
<text x="206.4" y="221.8">D7</text>
<text x="172.5" y="224.4">D5</text>
<text x="172.5" y="226.8">C6</text>
<text x="206.4" y="224.4">AE6</text>
<text x="172.5" y="229.3">B4</text>
<text x="206.4" y="231.8">A24</text>
<text x="133.6" y="239.4">0</text>
<text x="172.5" y="234.3">H5</text>
<text x="172.5" y="236.8">G2</text>
<text x="172.5" y="239.3">F3</text>
<text x="206.4" y="234.3">A25</text>
<text x="206.4" y="239.3">C7</text>
<text x="322.6" y="236.8" transform="rotate(-90 322.6 236.8)">1</text>
<text x="133.6" y="241.9">1</text>
<text x="133.6" y="244.3">2</text>
<text x="172.5" y="241.8">F4</text>
<text x="172.5" y="244.3">G3</text>
<text x="206.4" y="241.8">D21</text>
<text x="172.5" y="249.3">B1</text>
<text x="206.4" y="246.7">R26</text>
<text x="206.4" y="249.3">U26</text>
<text x="206.4" y="251.7">U1</text>
<text x="310.5" y="250.6">DESIGNER</text>
<text x="357.5" y="248.8">PART NO.</text>
<text x="172.5" y="254.3">D6</text>
<text x="206.4" y="254.3">V1</text>
<text x="310.5" y="256.1">CHECKED</text>
<text x="221.4" y="261.7">1</text>
<text x="228.9" y="261.7">2</text>
<text x="245.4" y="259.2" transform="rotate(-90 245.4 259.2)">2</text>
<text x="257.8" y="259.2" transform="rotate(-90 257.8 259.2)">2</text>
<text x="270.3" y="259.2" transform="rotate(-90 270.3 259.2)">2</text>
<text x="282.7" y="259.2" transform="rotate(-90 282.7 259.2)">2</text>
<text x="310.5" y="261.5">APPROVED</text>
<text x="245.4" y="269.2" transform="rotate(-90 245.4 269.2)">1</text>
<text x="257.8" y="269.2" transform="rotate(-90 257.8 269.2)">1</text>
<text x="270.3" y="269.2" transform="rotate(-90 270.3 269.2)">1</text>
<text x="282.7" y="269.2" transform="rotate(-90 282.7 269.2)">1</text>
<text x="310.5" y="267">CLASS</text>
</g>
<g font-size="2.4">
<text x="78.9" y="42.8">8.8M&lt;&gt;</text>
<text x="316.5" y="42.8">8.9D&lt;&gt;</text>
<text x="316.5" y="120.1">8.6D&lt;&gt;</text>
<text x="316.5" y="122.6">8.6D&lt;&gt;</text>
<text x="316.5" y="127.6">8.3L&lt;&gt;</text>
<text x="316.5" y="140.1">8.2L&lt;&gt;</text>
<text x="316.5" y="152.6">8.1L&lt;&gt;</text>
<text x="296.5" y="167.5">8.5D&lt;&gt;</text>
<text x="296.6" y="170">8.5D&lt;&gt;</text>
<text x="301.5" y="182.5">8.4D&gt;</text>
<text x="301.5" y="184.9">8.4D&gt;</text>
<text x="301.5" y="187.5">8.4D&lt;&gt;</text>
<text x="301.5" y="192.4">8.4D&lt;</text>
<text x="301.5" y="194.9">8.4D&lt;&gt;</text>
<text x="301.5" y="197.4">8.4D&lt;&gt;</text>
<text x="301.5" y="199.9">8.4D&lt;&gt;</text>
<text x="301.5" y="202.4">8.4D&lt;&gt;</text>
<text x="26.5" y="209.9">19.6L&gt;</text>
<text x="29" y="207.3">19.6L&gt;</text>
<text x="301.5" y="209.9">29.0L&lt;</text>
<text x="28.9" y="214.4">29.0L&gt;</text>
<text x="296.6" y="214.9">29.0L&gt;</text>
<text x="28.9" y="219.4">29.1L&gt;</text>
<text x="28.9" y="221.8">29.1L&gt;</text>
<text x="28.9" y="216.8">29.1L&gt;</text>
<text x="301.5" y="219.9">8.3D&gt;</text>
<text x="301.5" y="217.3">29.0L&gt;</text>
<text x="28.9" y="224.4">29.1L&gt;</text>
<text x="28.9" y="226.8">29.1L&gt;</text>
<text x="301.5" y="224.8">80.9B&lt;</text>
<text x="301.5" y="222.3">8.0L&gt;</text>
<text x="383.8" y="224.8">11.4N&gt; 30.3M&lt;</text>
<text x="28.9" y="229.3">29.1L&gt;</text>
<text x="301.5" y="232.3">67.7P&lt;</text>
<text x="28.9" y="236.8">8.3D&lt;&gt;</text>
<text x="28.9" y="234.3">8.4D&gt;</text>
<text x="301.5" y="234.8">67.7P&lt;</text>
<text x="383.8" y="242.2">80.5K&gt;</text>
<text x="20.7" y="249.3">6.6B&lt; 8.2D&gt;</text>
<text x="92.9" y="247.2">8.3D&gt;</text>
<text x="28.9" y="254.3">29.1L&gt;</text>
</g>
<g font-size="2.3">
<text x="316.4" y="16.7">DATE</text>
<text x="335" y="16.7">EC NO.</text>
<text x="358.5" y="15.2">PART NO.</text>
<text x="358.5" y="26.6">DEVELOPMENT NO.</text>
<text x="387.6" y="26.6">Q/M</text>
</g>
<g font-size="2.1">
<text x="330.5" y="191.2" transform="rotate(-90 330.5 191.2)">5%</text>
<text x="345.5" y="191.2" transform="rotate(-90 345.5 191.2)">5%</text>
<text x="333.1" y="192.4" transform="rotate(-90 333.1 192.4)">1005</text>
<text x="348" y="192.4" transform="rotate(-90 348 192.4)">1005</text>
<text x="330.5" y="199.9" transform="rotate(-90 330.5 199.9)">56</text>
<text x="333.1" y="201.2" transform="rotate(-90 333.1 201.2)">1/16W</text>
<text x="345.5" y="199.9" transform="rotate(-90 345.5 199.9)">68</text>
<text x="348" y="201.2" transform="rotate(-90 348 201.2)">1/16W</text>
<text x="219.6" y="257.3">100PF 50V</text>
<text x="233.3" y="257.3">5%</text>
<text x="240.9" y="260.9" transform="rotate(-90 240.9 260.9)">1%</text>
<text x="243.3" y="262.2" transform="rotate(-90 243.3 262.2)">1005</text>
<text x="253.3" y="260.9" transform="rotate(-90 253.3 260.9)">1%</text>
<text x="255.8" y="262.2" transform="rotate(-90 255.8 262.2)">1005</text>
<text x="265.8" y="260.9" transform="rotate(-90 265.8 260.9)">1%</text>
<text x="268.2" y="262.2" transform="rotate(-90 268.2 262.2)">1005</text>
<text x="278.2" y="260.9" transform="rotate(-90 278.2 260.9)">1%</text>
<text x="280.8" y="262.2" transform="rotate(-90 280.8 262.2)">1005</text>
<text x="228.3" y="264.7">1005</text>
<text x="240.9" y="269.7" transform="rotate(-90 240.9 269.7)">54.9</text>
<text x="253.3" y="269.7" transform="rotate(-90 253.3 269.7)">27.4</text>
<text x="265.8" y="269.7" transform="rotate(-90 265.8 269.7)">54.9</text>
<text x="278.2" y="269.7" transform="rotate(-90 278.2 269.7)">27.4</text>
<text x="243.3" y="270.9" transform="rotate(-90 243.3 270.9)">1/16W</text>
<text x="255.8" y="270.9" transform="rotate(-90 255.8 270.9)">1/16W</text>
<text x="268.2" y="270.9" transform="rotate(-90 268.2 270.9)">1/16W</text>
<text x="280.8" y="270.9" transform="rotate(-90 280.8 270.9)">1/16W</text>
</g>
<g font-size="2">
<text x="318.9" y="228.9">TESTPAD</text>
<text x="311.4" y="273.2">IBM</text>
<text x="311.4" y="275">RESPONDING TO A REQUEST FOR QUOTATION</text>
<text x="312.6" y="271.4">THIS</text>
<text x="317.3" y="273.2">ITS</text>
<text x="319.7" y="271.4">DOCUMENT</text>
<text x="323.3" y="273.2">USE IS AUTHORIZED ONLY</text>
<text x="331.6" y="271.4">IS</text>
<text x="336.3" y="271.4">THE PROPERTY</text>
<text x="351.7" y="273.2">FOR</text>
<text x="352.9" y="271.4">OF</text>
<text x="311.4" y="276.7">OR</text>
<text x="311.4" y="278.6">IBM.</text>
<text x="311.4" y="280.2">TO THE IBM PURCHASING DEPARTMENT.</text>
<text x="316.1" y="276.7">FOR</text>
<text x="319.7" y="278.6">ALL QUESTIONS MUST BE REFERRED</text>
<text x="322.1" y="276.7">THE PERFORMANCE OF WORK</text>
<text x="351.7" y="276.7">FOR</text>
</g>
<g font-size="1.7">
<text x="90.6" y="43.3">BI</text>
<text x="312.3" y="43.3">BI</text>
<text x="312.3" y="123.1">BI</text>
<text x="312.3" y="120.6">BI</text>
<text x="312.3" y="128.1">BI</text>
<text x="312.3" y="140.5">BI</text>
<text x="312.3" y="153">BI</text>
<text x="292.3" y="168">BI</text>
<text x="292.4" y="170.4">IN</text>
<text x="292.3" y="182.9">BI</text>
<text x="292.4" y="185.4">IN</text>
<text x="292.3" y="187.9">BI</text>
<text x="292.3" y="192.9">BI</text>
<text x="292.3" y="197.9">BI</text>
<text x="292.3" y="195.3">BI</text>
<text x="292.3" y="200.3">BI</text>
<text x="292.3" y="202.9">BI</text>
<text x="40.4" y="207.8">IN</text>
<text x="40.4" y="210.3">IN</text>
<text x="40.7" y="215.3">BI</text>
<text x="292.3" y="210.3">BI</text>
<text x="292.4" y="215.3">IN</text>
<text x="40.7" y="220.3">BI</text>
<text x="40.7" y="217.8">BI</text>
<text x="292.3" y="220.3">BI</text>
<text x="292.3" y="217.8">BI</text>
<text x="40.7" y="222.8">BI</text>
<text x="40.7" y="227.8">BI</text>
<text x="40.7" y="225.3">BI</text>
<text x="184.7" y="227.3">/INTR</text>
<text x="292.3" y="225.3">BI</text>
<text x="292.3" y="222.8">BI</text>
<text x="379.6" y="225.3">BI</text>
<text x="40.7" y="230.3">BI</text>
<text x="184.7" y="229.8">/MMI</text>
<text x="292.3" y="232.7">BI</text>
<text x="40.7" y="235.2">BI</text>
<text x="40.7" y="237.7">BI</text>
<text x="292.3" y="235.2">BI</text>
<text x="378.9" y="242.7">OUT</text>
<text x="40.7" y="250.2">BI</text>
<text x="103" y="247.7">BI</text>
<text x="40.7" y="255.2">BI</text>
</g>
<g font-size="1.6">
<text x="179.1" y="45.9">-D1</text>
<text x="179.1" y="43.3">-D0</text>
<text x="200" y="45.9">-A4</text>
<text x="200" y="43.3">-A3</text>
<text x="179.1" y="53.3">-D4</text>
<text x="179.1" y="50.9">-D3</text>
<text x="179.1" y="48.3">-D2</text>
<text x="200" y="53.3">-A7</text>
<text x="200" y="50.9">-A6</text>
<text x="200" y="48.3">-A5</text>
<text x="179.1" y="58.3">-D6</text>
<text x="179.1" y="55.9">-D5</text>
<text x="200" y="58.3">-A9</text>
<text x="200" y="55.9">-A8</text>
<text x="179.1" y="65.8">-D9</text>
<text x="179.1" y="63.3">-D8</text>
<text x="179.1" y="60.8">-D7</text>
<text x="199" y="65.8">-A12</text>
<text x="199" y="63.3">-A11</text>
<text x="199" y="60.8">-A10</text>
<text x="179.1" y="70.8">-D11</text>
<text x="179.1" y="68.3">-D10</text>
<text x="199" y="70.8">-A14</text>
<text x="199" y="68.3">-A13</text>
<text x="179.1" y="75.8">-D13</text>
<text x="179.1" y="73.3">-D12</text>
<text x="199" y="75.8">-A16</text>
<text x="199" y="73.3">-A15</text>
<text x="179.1" y="83.2">-D16</text>
<text x="179.1" y="80.8">-D15</text>
<text x="179.1" y="78.2">-D14</text>
<text x="199" y="83.2">-A19</text>
<text x="199" y="80.8">-A18</text>
<text x="199" y="78.2">-A17</text>
<text x="179.1" y="88.2">-D18</text>
<text x="179.1" y="85.8">-D17</text>
<text x="199" y="88.2">-A21</text>
<text x="199" y="85.8">-A20</text>
<text x="179.1" y="95.8">-D21</text>
<text x="179.1" y="93.2">-D20</text>
<text x="179.1" y="90.8">-D19</text>
<text x="199" y="95.8">-A24</text>
<text x="199" y="93.2">-A23</text>
<text x="199" y="90.8">-A22</text>
<text x="179.1" y="100.7">-D23</text>
<text x="179.1" y="98.2">-D22</text>
<text x="199" y="100.7">-A26</text>
<text x="199" y="98.2">-A25</text>
<text x="179.1" y="105.7">-D25</text>
<text x="179.1" y="103.2">-D24</text>
<text x="199" y="105.7">-A28</text>
<text x="199" y="103.2">-A27</text>
<text x="179.1" y="113.2">-D28</text>
<text x="179.1" y="110.7">-D27</text>
<text x="179.1" y="108.2">-D26</text>
<text x="199" y="113.2">-A31</text>
<text x="199" y="110.7">-A30</text>
<text x="199" y="108.2">-A29</text>
<text x="179.1" y="118.1">-D30</text>
<text x="179.1" y="115.7">-D29</text>
<text x="179.1" y="125.6">-D33</text>
<text x="179.1" y="123.1">-D32</text>
<text x="179.1" y="120.6">-D31</text>
<text x="196" y="123.1">-ADSTB1</text>
<text x="196" y="120.6">-ADSTB0</text>
<text x="179.1" y="130.6">-D35</text>
<text x="179.1" y="128.1">-D34</text>
<text x="196" y="130.6">-DSTBN1</text>
<text x="196" y="128.1">-DSTBN0</text>
<text x="179.1" y="135.6">-D37</text>
<text x="179.1" y="133.1">-D36</text>
<text x="196" y="135.6">-DSTBN3</text>
<text x="196" y="133.1">-DSTBN2</text>
<text x="179.1" y="143.1">-D40</text>
<text x="179.1" y="140.5">-D39</text>
<text x="179.1" y="138.1">-D38</text>
<text x="196" y="143.1">-DSTBP1</text>
<text x="196" y="140.5">-DSTBP0</text>
<text x="179.1" y="148.1">-D42</text>
<text x="179.1" y="145.5">-D41</text>
<text x="196" y="148.1">-DSTBP3</text>
<text x="196" y="145.5">-DSTBP2</text>
<text x="179.1" y="155.5">-D45</text>
<text x="179.1" y="153.1">-D44</text>
<text x="179.1" y="150.5">-D43</text>
<text x="196.9" y="155.5">-DINV1</text>
<text x="196.9" y="153.1">-DINV0</text>
<text x="179.1" y="160.5">-D47</text>
<text x="179.1" y="158">-D46</text>
<text x="196.9" y="160.5">-DINV3</text>
<text x="196.9" y="158">-DINV2</text>
<text x="179.1" y="168">-D50</text>
<text x="179.1" y="165.5">-D49</text>
<text x="179.1" y="163">-D48</text>
<text x="199" y="168">-ADS</text>
<text x="179.1" y="173">-D52</text>
<text x="179.1" y="170.5">-D51</text>
<text x="198" y="173">-REQ1</text>
<text x="198" y="170.5">-REQ0</text>
<text x="179.1" y="178">-D54</text>
<text x="179.1" y="175.5">-D53</text>
<text x="198" y="178">-REQ3</text>
<text x="198" y="175.5">-REQ2</text>
<text x="179.1" y="185.4">-D57</text>
<text x="179.1" y="183">-D56</text>
<text x="179.1" y="180.4">-D55</text>
<text x="198" y="185.4">-BPRI</text>
<text x="198" y="180.4">-REQ4</text>
<text x="199" y="183">-BR0</text>
<text x="179.1" y="190.4">-D59</text>
<text x="179.1" y="188">-D58</text>
<text x="199" y="188">-BNR</text>
<text x="179.1" y="197.9">-D62</text>
<text x="179.1" y="195.4">-D61</text>
<text x="179.1" y="193">-D60</text>
<text x="198" y="197.9">-HITM</text>
<text x="198" y="193">-LOCK</text>
<text x="199" y="195.4">-HIT</text>
<text x="179.1" y="200.4">-D63</text>
<text x="198" y="202.9">-DRDY</text>
<text x="198" y="200.4">-DBSY</text>
<text x="179.1" y="207.9">BCLK0</text>
<text x="198" y="207.9">-IERR</text>
<text x="179.1" y="215.4">-INIT</text>
<text x="179.1" y="210.4">BCLK1</text>
<text x="196" y="215.4">-DPRSTP</text>
<text x="198" y="210.4">-FERR</text>
<text x="179.1" y="220.3">-IGNNE</text>
<text x="179.1" y="217.8">-A20M</text>
<text x="196.9" y="217.8">-DPSLP</text>
<text x="198" y="220.3">-DPWR</text>
<text x="179.1" y="227.8">LINT0</text>
<text x="179.1" y="225.3">-STPCLK</text>
<text x="179.1" y="222.8">-SMI</text>
<text x="199" y="225.3">-PSI</text>
<text x="199" y="222.8">-SLP</text>
<text x="179.1" y="230.3">LINT1</text>
<text x="196" y="232.8">THERMDA</text>
<text x="179.1" y="237.8">-TRDY</text>
<text x="179.1" y="235.3">-DEFER</text>
<text x="196" y="235.3">THERMDC</text>
<text x="179.1" y="245.3">-RS2</text>
<text x="179.1" y="242.7">-RS1</text>
<text x="179.1" y="240.3">-RS0</text>
<text x="193" y="240.3">-THERMTRIP</text>
<text x="195" y="242.7">-PROCHOT</text>
<text x="179.1" y="250.3">-RESET</text>
<text x="198" y="250.3">COMP1</text>
<text x="198" y="247.7">COMP0</text>
<text x="179.1" y="255.3">PWRGOOD</text>
<text x="198" y="255.3">COMP3</text>
<text x="198" y="252.7">COMP2</text>
</g>
</svg>
